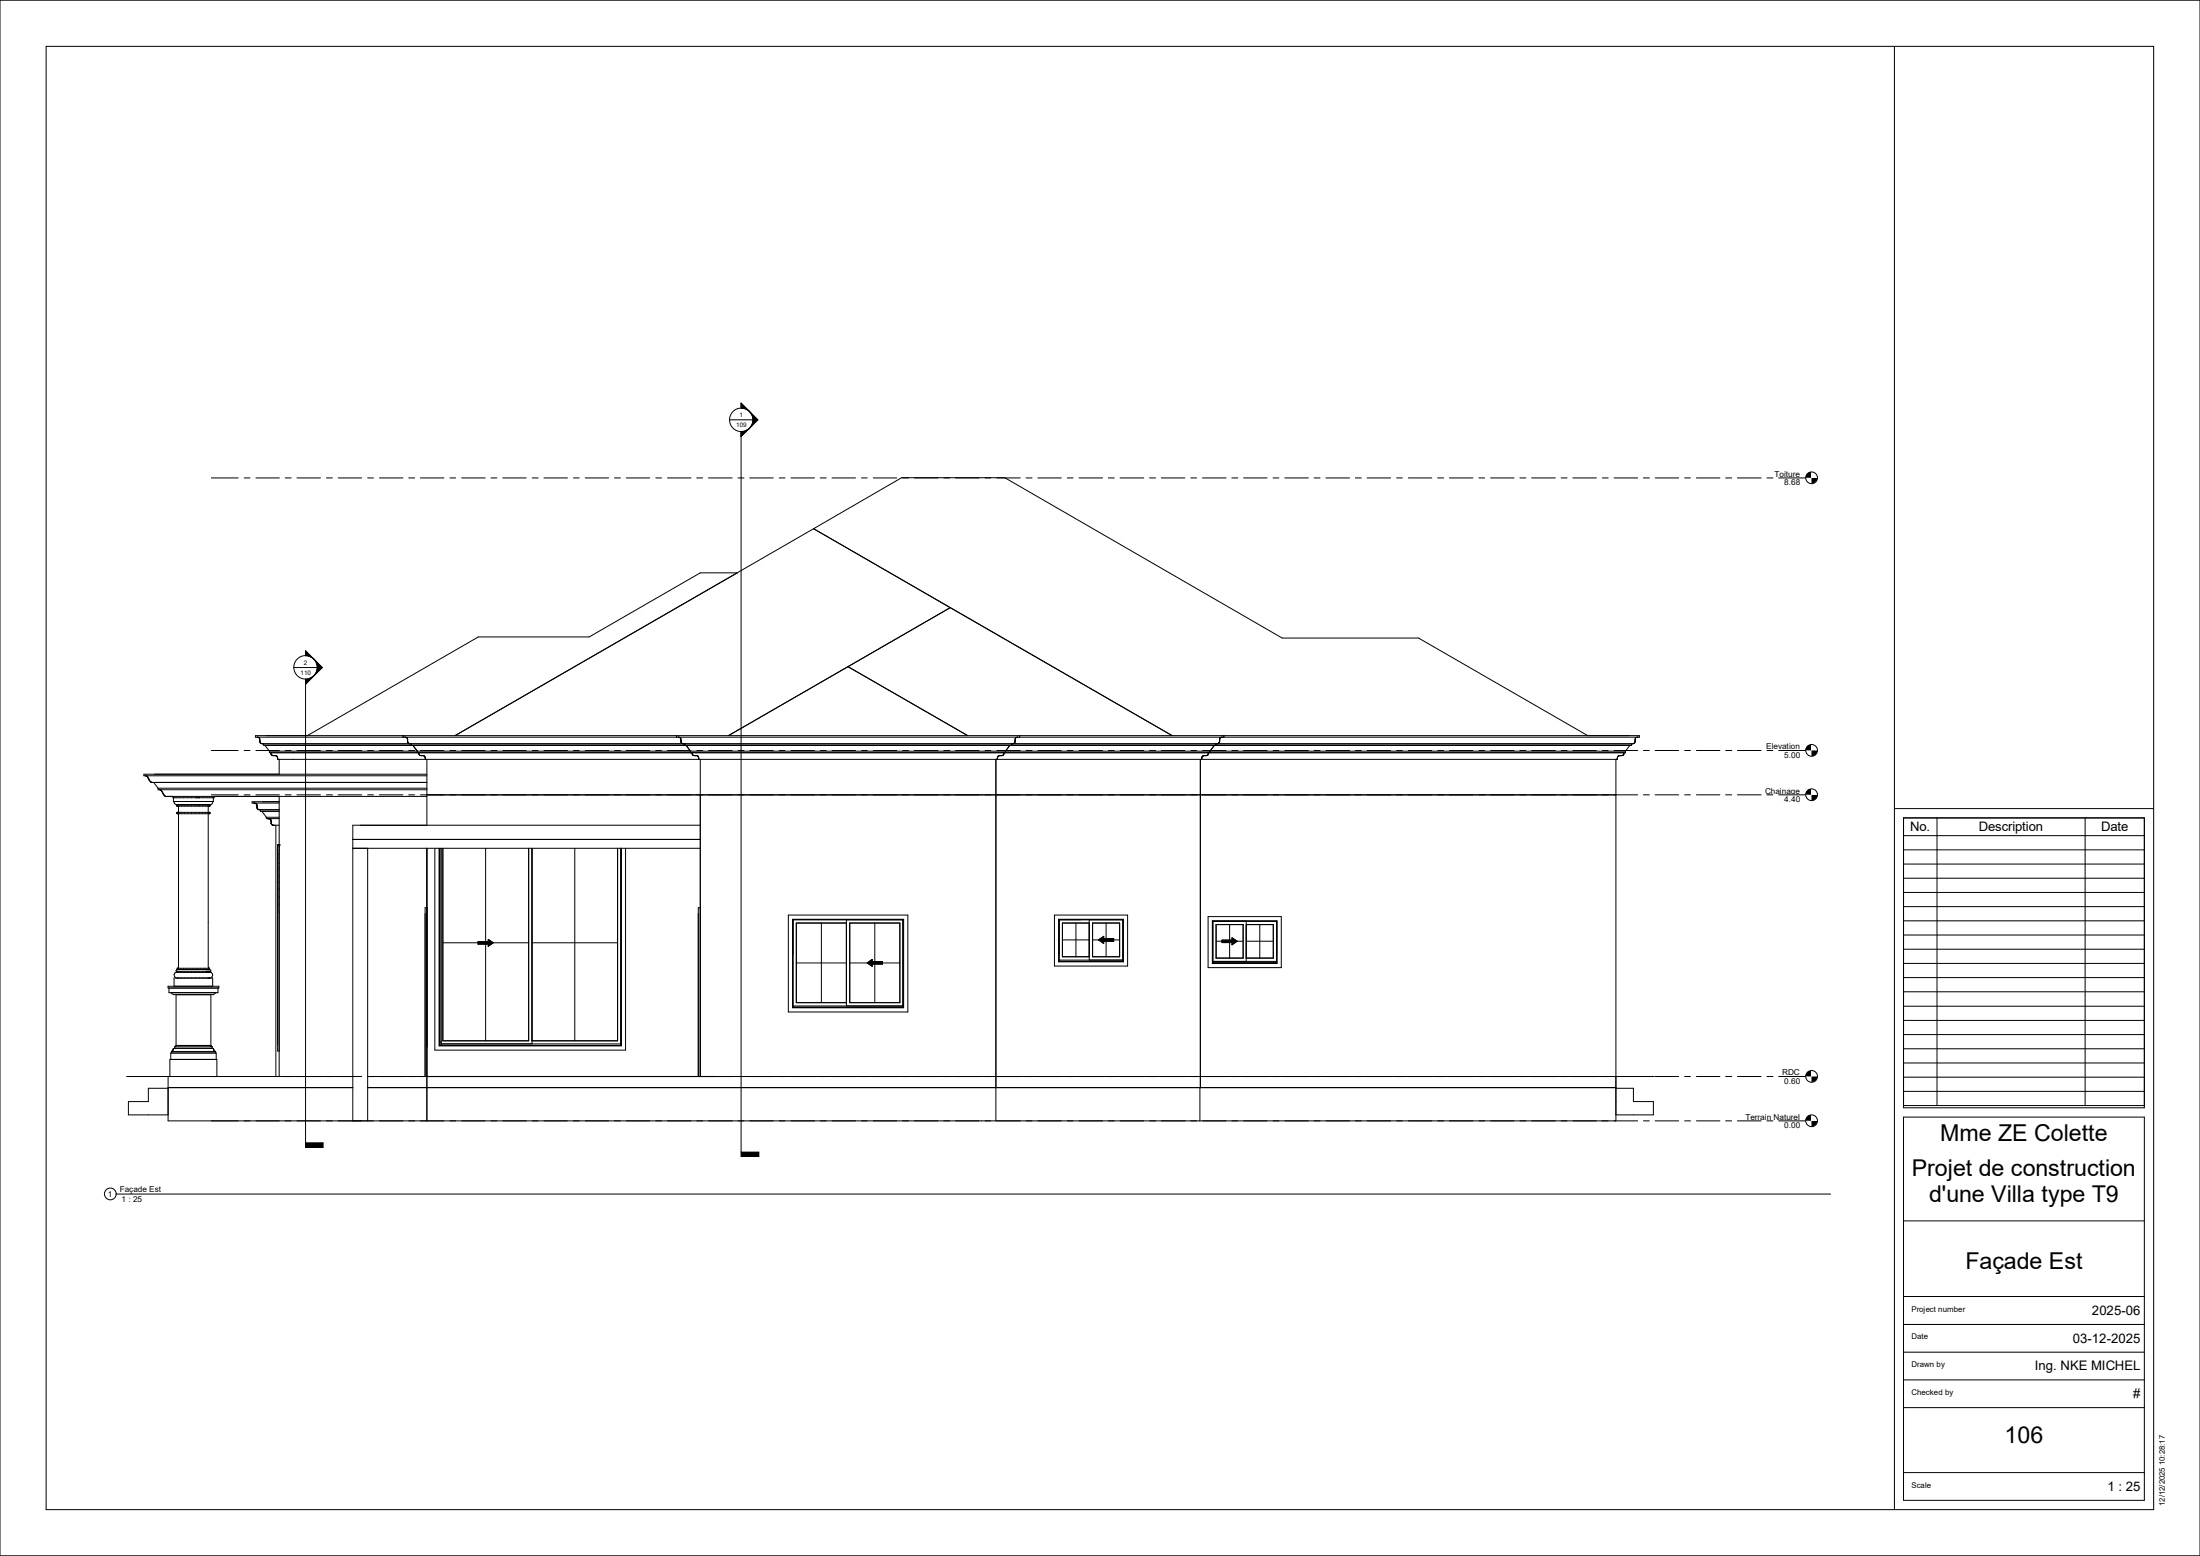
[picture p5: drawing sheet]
<svg xmlns="http://www.w3.org/2000/svg" width="420mm" height="297mm" viewBox="0 0 420 297" stroke-linecap="round" stroke-linejoin="round" font-family="sans-serif">
<path d="M91.3 179.3h2.8v1.3h-2.8zM209.7 178.7h2.9v1.3h-2.9zM233.3 179h2.9v1.3h-2.9zM165.6 183.1h2.8v1.3h-2.8zM344.7 212.9h1.1v1.1h-1.1zM345.8 214h1.1v1.1h-1.1z" fill="#000"/>
<g fill="none" stroke="#000" stroke-width=".19">
<path d="M155.3 100.9l26.1 15.1M155.3 100.9l16.8-9.7h19.7l53 30.6h26l32.3 18.6M155.3 100.9l-68.4 39.5 53.9-31.1h-7.1l-21.2 12.3h-21.2l-32.6 18.8M155.3 100.9l68.5 39.5M181.4 116l-19.5 11.3 22.8 13.1M181.4 116l-42.3 24.4M27.9 148.1l.2 .1 .5 .9 .4 .3h52.5M29.3 149.4l.9 1.1M30.2 150.5v.2h51.3M30.2 150.5h51.3M30.6 150.7l1 1.3h49.9M32.8 152l.3 .3h7.7"/>
<path d="M33.1 152.3v.7h7.6v-.7M33.2 153l.3 .5 .2 .1M33.7 155.2l6.3-.1 .1 .1-6.3 .1zM33.8 153.6h6.2M33.8 153.6h.1M33.8 155.1h.1M33.8 153.6l-.1 .1 .1 .2h6.2l.1-.2-.1-.1M34.1 153.9v1.2M34.1 155.3v29.3l-.3 .2M39.8 153.9v1.2M39.8 155.3v29.3l.2 .2M40.6 153v.3l-.6 .3"/>
<path d="M40.8 152.3h.1M41 152l-.2 .3M48.6 153.3l.4 .2 .1 .8 .3 .3h3.9M48.8 140.4h264.2v.3h-264.2zM49.2 140.7l.3 .1 .1 .5a.6 .6 0 0 0 .6 .7h261.4l.4-.1 .3-1.1 .3-.1M49.7 154.6v.3h3.6M50 154.9l.8 1.1M50.3 142v.3h261.1v-.3M50.6 142.3l.8 1.1M50.8 156v.3h2.5M50.8 156h2.5M51.1 156.3l.5 .1 .2 .8 .1 .2 1.4 .1"/>
<path d="M51.4 143.4v.3h258.9v-.3M51.4 143.4h258.9M51.7 143.7l.2 .5h.7l.4 .4M52.7 157.5v48M52.7 144.3h.1M53.3 144.9v2.9M53.3 152v53.5M53.3 153h-5.2v.3h5.2M77 140.4v.3M77.4 140.7l.3 .1M77.7 140.8h.1M77.7 140.8l.1 .2"/>
<path d="M77.7 140.9l.1 .1M77.8 141l.1 .7 .5 .3M78.5 142v.3M78.8 142.3l.9 1.1v.3M79.9 143.7l.2 .5 .9 .1 .2 .3M81.1 144.5l.1 .4M81.5 144.9v12.6M81.5 151.7h227M81.5 147.8h-54v.3h54M129.2 140.4v.3M129.6 140.7l.3 .1M129.8 140.8h.1"/>
<path d="M129.9 140.8l.1 .9 .6 .3M130.7 142v.3M131 142.3l.8 1.1v.3M132.1 143.7l.2 .5h.7l.3 .4M133.1 144.3h.1M133.3 144.5l.1 .4M133.7 144.9v60.6M133.7 157.5h-66.3v56.5M190.1 144.9v69.1M191.6 143.7l-.1 .4-.8 .2a.52 .52 0 0 0-.3 .6M192.8 142.3l-.9 1.1v.3M193.1 142v.3"/>
<path d="M193.8 140.9v.1M193.9 140.8l-.2 .9-.4 .3M193.9 140.8h.1M194.2 140.7l-.3 .1M194.6 140.4v.3M229.2 144.9v62.7M229.4 144.6v.3M229.5 144.5l-.1 .1M230.6 144.1l-.3 .1-.6 .1-.3 .3M230.6 144l-.1 .1M230.7 143.7l-.1 .3M231.8 142.3l-.8 1.1v.3"/>
<path d="M232.1 142v.3M232.9 140.9v.1M232.9 140.8l-.1 .8a.46 .46 0 0 1-.6 .4M232.9 140.8h.1M233.3 140.7l-.4 .1M233.6 140.4v.3M308.5 144.9v69.1h-276.4v-8.5M310 143.7l-.1 .4-.8 .1-.3 .2-.1 .5h-255.7l-.1-.4M311.1 142.3l-.8 1.1M312.1 141.6h.1M53 161.3h.1M53 161.3h.3"/>
<path d="M53 161.3v39.3h.3M53.3 161.3h.1M67.4 161.9h66.3M67.4 160.2h66.3M70.2 161.9v52.1M81.5 161.9v52.1M81.5 173.3h-.3v32.2M83 161.9v38.5h36.4v-38.5M83.8 161.9v37.7h34.8v-37.7M83.9 161.9v37.7h34.6v-37.7M84.2 161.9v37.7M84.5 161.9v36.8h16.4v-36.8"/>
<path d="M84.5 180h6.8M91.3 179.7h1.9v-.4l.9 .7-.9 .6v-.4h-1.9zM92.7 161.9v17.8M94.1 180h6.8M101.6 161.9v37.4M101.6 180h16.3M109.7 161.9v36.8M117.9 161.9v36.8h-16.3M133.7 173.3h-.4v32.2M150.5 174.7h22.8v18.5h-22.8zM151.3 175.5h21.2v16.9h-21.2zM151.4 175.6h21v16.7h-21z"/>
<path d="M156.8 176.2v15.2M161.6 176.2h-9.6v15.2h9.6M161.6 175.6v16.4M162.2 176.2h9.6v15.2h-9.6zM167 176.2v7.4M201.3 174.7h14v9.7h-14zM202.1 175.5h12.4v8.1h-12.4zM202.2 175.6h12.2v7.9h-12.2zM202.8 179.4h5.1M205.4 176.2v6.4M207.9 176.2h-5.1v6.4h5.1M207.9 175.6v7.7"/>
<path d="M208.6 176.2h5.1v6.4h-5.1zM208.6 179.4h1.1M209.7 179.4l1-.7v.5h1.9v.5h-1.9v.4zM211.2 176.2v3M211.2 179.7v2.9M212.6 179.4h1.1M230.6 175h14v9.7h-14zM231.4 175.8h12.4v8.1h-12.4zM231.5 175.9h12.2v7.9h-12.2zM232.2 179.7h1.1M232.2 176.5h5.1v6.4h-5.1zM233.3 179.5h1.9v-.5l1 .7-1 .6v-.4h-1.9z"/>
<path d="M234.7 176.5v3M234.7 179.9v3M236.2 179.7h1.1M237.9 179.7h5.2M237.9 176.5h5.2v6.4h-5.2M237.9 175.9v7.6M240.5 176.5v6.4M32.1 188.3h9.7v.3h-9.7zM32.3 188.6v.9h9.3v-.9M32.6 189.5l.5 .4h7.7l.4-.4M33.2 188.3v-1.6h7.4v1.6M33.4 199.8h7.1"/>
<path d="M33.4 199.8v.3M33.6 199.6h6.7M33.6 189.9v9.7M33.6 199.6l-.2 .2M33.8 184.8v.3M33.8 185.1h6.2M33.8 185.5h6.2M33.8 185.1l-.2 .2 .2 .2M33.8 185.5l-.4 .3a.6 .6 0 0 0 .3 .9M33.8 184.8h6.2M40 184.8v.3M40 185.1l.2 .1 .1 .2-.3 .1"/>
<path d="M40 185.5l.3 .1a.61 .61 0 0 1-.1 1.1M40.3 189.9v9.8l.2 .1M40.5 199.8v.3M83.9 198.9h.3M84.2 199.3h34.3M92.7 180.2v18.5M151.4 192h21M152 183.8h9.6M162.2 183.8h3.4M165.6 183.8l.9-.7v.5h1.9v.4h-1.9v.4zM167 184v7.4M168.4 183.8h3.4"/>
<path d="M202.2 183.3h12.2M231.5 183.5h12.2M24.2 205.5h43.2M32.1 207.6h35.3M32.1 207.7h-3.8v2.6h-3.8v2.5h7.6M32.4 205.5v-3.3h9v3.3M32.6 202.2v-1.2h8.7v1.2M32.7 200.7h8.4M32.7 200.7v.3M33.4 200.1h7.1M33.4 200.1l-.3 .1-.1 .4-.3 .1M40.5 200.1l.3 .1 .1 .4 .2 .1"/>
<path d="M41.1 200.7v.3M70.2 205.5h245.6M70.2 207.6h238.3M229.1 207.6v6.4M308.5 207.7h3.3v2.6h3.8v2.5h-7.1"/>
<circle cx="345.8" cy="213.9" r="1.12"/>
</g>
<path d="M81.5 205.5h54.9" fill="none" stroke="#000" stroke-width=".21"/>
<g fill="#fff">
<path d="M333.2 212.3h10.4v1.7h-10.4z"/>
<path d="M340.6 214h3.1v1.7h-3.1z"/>
</g>
<g fill="none" stroke="#000" stroke-width=".19">
<path d="M40.3 214h5.2M46.6 214h1.1M48.9 214h4.4M54.4 214h1.2M56.7 214h4.5M62.3 214h1.2M64.6 214h4.4M70.2 214h1.1M72.4 214h4.5M78 214h1.2M80.3 214h4.5M85.9 214h1.1"/>
<path d="M88.1 214h4.5M93.7 214h1.2M96 214h4.5M101.6 214h1.1M103.8 214h4.5M109.5 214h1.1M111.7 214h4.5M117.3 214h1.1M119.5 214h4.5M125.2 214h1.1M127.4 214h4.5M133 214h1.2"/>
<path d="M135.3 214h4.5M140.9 214h1.1M143.1 214h4.5M148.8 214h1.1M151 214h4.5M156.6 214h1.1M158.8 214h4.5M164.5 214h1.1M166.7 214h4.5M172.3 214h1.1M174.5 214h4.6M180.2 214h1.1"/>
<path d="M182.4 214h4.5M188 214h1.1M190.3 214h4.5M195.9 214h1.1M198.1 214h4.5M203.8 214h1.1M206 214h4.5M211.6 214h1.1M213.8 214h4.6M219.5 214h1.1M221.7 214h4.5M227.3 214h1.1"/>
<path d="M229.6 214h4.5M235.2 214h1.1M237.4 214h4.5M243 214h1.1M245.3 214h4.5M250.9 214h1.1M253.1 214h4.5M258.7 214h1.2M261 214h4.5M266.6 214h1.1M268.9 214h4.4M274.4 214h1.2"/>
<path d="M276.7 214h4.5M282.3 214h1.1M284.6 214h4.5M290.2 214h1.1M292.4 214h4.5M298 214h1.2M300.3 214h4.5M305.9 214h1.1M308.1 214h4.5M313.7 214h1.2M316 214h4.5M321.6 214h1.1"/>
<path d="M323.8 214h4.5M329.4 214h1.2M331.7 214h4.5M337.3 214h1.2M339.6 214h5.1"/>
<circle cx="345.8" cy="151.7" r="1.12"/>
</g>
<path d="M344.7 150.6h1.1v1.1h-1.1zM345.8 151.7h1.1v1.1h-1.1z" fill="#000"/>
<g fill="#fff">
<path d="M337 150.1h6.6v1.7h-6.6z"/>
<path d="M340.6 151.7h3.1v1.8h-3.1z"/>
</g>
<g fill="none" stroke="#000" stroke-width=".19">
<path d="M40.3 151.7h5.2M46.6 151.7h1.1M48.9 151.7h4.4M54.4 151.7h1.2M56.7 151.7h4.5M62.3 151.7h1.2M64.6 151.7h4.4M70.2 151.7h1.1M72.4 151.7h4.5M78 151.7h1.2M80.3 151.7h4.5M85.9 151.7h1.1"/>
<path d="M88.1 151.7h4.5M93.7 151.7h1.2M96 151.7h4.5M101.6 151.7h1.1M103.8 151.7h4.5M109.5 151.7h1.1M111.7 151.7h4.5M117.3 151.7h1.1M119.5 151.7h4.5M125.2 151.7h1.1M127.4 151.7h4.5M133 151.7h1.2"/>
<path d="M135.3 151.7h4.5M140.9 151.7h1.1M143.1 151.7h4.5M148.8 151.7h1.1M151 151.7h4.5M156.6 151.7h1.1M158.8 151.7h4.5M164.5 151.7h1.1M166.7 151.7h4.5M172.3 151.7h1.1M174.5 151.7h4.6M180.2 151.7h1.1"/>
<path d="M182.4 151.7h4.5M188 151.7h1.1M190.3 151.7h4.5M195.9 151.7h1.1M198.1 151.7h4.5M203.8 151.7h1.1M206 151.7h4.5M211.6 151.7h1.1M213.8 151.7h4.6M219.5 151.7h1.1M221.7 151.7h4.5M227.3 151.7h1.1"/>
<path d="M229.6 151.7h4.5M235.2 151.7h1.1M237.4 151.7h4.5M243 151.7h1.1M245.3 151.7h4.5M250.9 151.7h1.1M253.1 151.7h4.5M258.7 151.7h1.2M261 151.7h4.5M266.6 151.7h1.1M268.9 151.7h4.4M274.4 151.7h1.2"/>
<path d="M276.7 151.7h4.5M282.3 151.7h1.1M284.6 151.7h4.5M290.2 151.7h1.1M292.4 151.7h4.5M298 151.7h1.2M300.3 151.7h4.5M305.9 151.7h1.1M308.1 151.7h4.5M313.7 151.7h1.2M316 151.7h4.5M321.6 151.7h1.1"/>
<path d="M323.8 151.7h4.5M329.4 151.7h1.2M331.7 151.7h4.5M337.3 151.7h1.2M339.6 151.7h5.1"/>
<circle cx="345.8" cy="205.5" r="1.12"/>
</g>
<path d="M344.7 204.3h1.1v1.2h-1.1zM345.8 205.5h1.1v1h-1.1z" fill="#000"/>
<g fill="#fff">
<path d="M340.2 203.8h3.4v1.7h-3.4z"/>
<path d="M340.6 205.5h3.1v1.7h-3.1z"/>
</g>
<g fill="none" stroke="#000" stroke-width=".19">
<path d="M40.3 205.5h5.2M46.6 205.5h1.1M48.9 205.5h4.4M54.4 205.5h1.2M56.7 205.5h4.5M62.3 205.5h1.2M64.6 205.5h4.4M70.2 205.5h1.1M72.4 205.5h4.5M78 205.5h1.2M80.3 205.5h4.5M85.9 205.5h1.1"/>
<path d="M88.1 205.5h4.5M93.7 205.5h1.2M96 205.5h4.5M101.6 205.5h1.1M103.8 205.5h4.5M109.5 205.5h1.1M111.7 205.5h4.5M117.3 205.5h1.1M119.5 205.5h4.5M125.2 205.5h1.1M127.4 205.5h4.5M133 205.5h1.2"/>
<path d="M135.3 205.5h4.5M140.9 205.5h1.1M143.1 205.5h4.5M148.8 205.5h1.1M151 205.5h4.5M156.6 205.5h1.1M158.8 205.5h4.5M164.5 205.5h1.1M166.7 205.5h4.5M172.3 205.5h1.1M174.5 205.5h4.6M180.2 205.5h1.1"/>
<path d="M182.4 205.5h4.5M188 205.5h1.1M190.3 205.5h4.5M195.9 205.5h1.1M198.1 205.5h4.5M203.8 205.5h1.1M206 205.5h4.5M211.6 205.5h1.1M213.8 205.5h4.6M219.5 205.5h1.1M221.7 205.5h4.5M227.3 205.5h1.1"/>
<path d="M229.6 205.5h4.5M235.2 205.5h1.1M237.4 205.5h4.5M243 205.5h1.1M245.3 205.5h4.5M250.9 205.5h1.1M253.1 205.5h4.5M258.7 205.5h1.2M261 205.5h4.5M266.6 205.5h1.1M268.9 205.5h4.4M274.4 205.5h1.2"/>
<path d="M276.7 205.5h4.5M282.3 205.5h1.1M284.6 205.5h4.5M290.2 205.5h1.1M292.4 205.5h4.5M298 205.5h1.2M300.3 205.5h4.5M305.9 205.5h1.1M308.1 205.5h4.5M313.7 205.5h1.2M316 205.5h4.5M321.6 205.5h1.1"/>
<path d="M323.8 205.5h4.5M329.4 205.5h1.2M331.7 205.5h4.5M337.3 205.5h1.2M339.6 205.5h5.1"/>
<circle cx="345.8" cy="91.2" r="1.12"/>
</g>
<path d="M344.7 90.1h1.1v1.1h-1.1zM345.8 91.2h1.1v1.1h-1.1z" fill="#000"/>
<g fill="#fff">
<path d="M338.8 89.5h4.8v1.8h-4.8z"/>
<path d="M340.6 91.2h3.1v1.8h-3.1z"/>
</g>
<g fill="none" stroke="#000" stroke-width=".19">
<path d="M40.3 91.2h5.2M46.6 91.2h1.1M48.9 91.2h4.4M54.4 91.2h1.2M56.7 91.2h4.5M62.3 91.2h1.2M64.6 91.2h4.4M70.2 91.2h1.1M72.4 91.2h4.5M78 91.2h1.2M80.3 91.2h4.5M85.9 91.2h1.1"/>
<path d="M88.1 91.2h4.5M93.7 91.2h1.2M96 91.2h4.5M101.6 91.2h1.1M103.8 91.2h4.5M109.5 91.2h1.1M111.7 91.2h4.5M117.3 91.2h1.1M119.5 91.2h4.5M125.2 91.2h1.1M127.4 91.2h4.5M133 91.2h1.2"/>
<path d="M135.3 91.2h4.5M140.9 91.2h1.1M143.1 91.2h4.5M148.8 91.2h1.1M151 91.2h4.5M156.6 91.2h1.1M158.8 91.2h4.5M164.5 91.2h1.1M166.7 91.2h4.5M172.3 91.2h1.1M174.5 91.2h4.6M180.2 91.2h1.1"/>
<path d="M182.4 91.2h4.5M188 91.2h1.1M190.3 91.2h4.5M195.9 91.2h1.1M198.1 91.2h4.5M203.8 91.2h1.1M206 91.2h4.5M211.6 91.2h1.1M213.8 91.2h4.6M219.5 91.2h1.1M221.7 91.2h4.5M227.3 91.2h1.1"/>
<path d="M229.6 91.2h4.5M235.2 91.2h1.1M237.4 91.2h4.5M243 91.2h1.1M245.3 91.2h4.5M250.9 91.2h1.1M253.1 91.2h4.5M258.7 91.2h1.2M261 91.2h4.5M266.6 91.2h1.1M268.9 91.2h4.4M274.4 91.2h1.2"/>
<path d="M276.7 91.2h4.5M282.3 91.2h1.1M284.6 91.2h4.5M290.2 91.2h1.1M292.4 91.2h4.5M298 91.2h1.2M300.3 91.2h4.5M305.9 91.2h1.1M308.1 91.2h4.5M313.7 91.2h1.2M316 91.2h4.5M321.6 91.2h1.1"/>
<path d="M323.8 91.2h4.5M329.4 91.2h1.2M331.7 91.2h4.5M337.3 91.2h1.2M339.6 91.2h5.1"/>
<circle cx="345.8" cy="143.2" r="1.12"/>
</g>
<path d="M344.7 142.1h1.1v1.2h-1.1zM345.8 143.3h1.1v1.1h-1.1z" fill="#000"/>
<g fill="#fff">
<path d="M337.2 141.6h6.4v1.7h-6.4z"/>
<path d="M340.6 143.3h3.1v1.7h-3.1z"/>
</g>
<g fill="none" stroke="#000" stroke-width=".19">
<path d="M0 0h420v297h-420zM8.8 8.8h402.3v279.4h-402.3zM361.7 8.8v279.4M143 78.5l-.5-.4-1-.2v-.9l3.2 3.1M143.1 78.6a2.3 2.3 0 0 1 0 3.1l1.6-1.6M139.2 80.1h5.5M144.7 80.1l-3.2 3.2 1.5-1.5-1 .5-.5 .1v138.3h3.4v-.8h-3.4M56.1 127.4h5.4M58.3 125.2v-1l3.2 3.2M58.3 125.1l.6 .1 .9 .5M59.9 125.8a2.2 2.2 0 0 1 0 3.2l1.6-1.6M61.5 127.4l-3.2 3.2 1.5-1.5-.9 .5-.6 .1v89.3h3.4v-.9h-3.4"/>
<path d="M40.3 143.3h5.2M46.6 143.3h1.1M48.9 143.3h4.4M54.4 143.3h1.2M56.7 143.3h4.5M62.3 143.3h1.2M64.6 143.3h4.4M70.2 143.3h1.1M72.4 143.3h4.5M78 143.3h1.2M80.3 143.3h4.5M85.9 143.3h1.1"/>
<path d="M88.1 143.3h4.5M93.7 143.3h1.2M96 143.3h4.5M101.6 143.3h1.1M103.8 143.3h4.5M109.5 143.3h1.1M111.7 143.3h4.5M117.3 143.3h1.1M119.5 143.3h4.5M125.2 143.3h1.1M127.4 143.3h4.5M133 143.3h1.2"/>
<path d="M135.3 143.3h4.5M140.9 143.3h1.1M143.1 143.3h4.5M148.8 143.3h1.1M151 143.3h4.5M156.6 143.3h1.1M158.8 143.3h4.5M164.5 143.3h1.1M166.7 143.3h4.5M172.3 143.3h1.1M174.5 143.3h4.6M180.2 143.3h1.1"/>
<path d="M182.4 143.3h4.5M188 143.3h1.1M190.3 143.3h4.5M195.9 143.3h1.1M198.1 143.3h4.5M203.8 143.3h1.1M206 143.3h4.5M211.6 143.3h1.1M213.8 143.3h4.6M219.5 143.3h1.1M221.7 143.3h4.5M227.3 143.3h1.1"/>
<path d="M229.6 143.3h4.5M235.2 143.3h1.1M237.4 143.3h4.5M243 143.3h1.1M245.3 143.3h4.5M250.9 143.3h1.1M253.1 143.3h4.5M258.7 143.3h1.2M261 143.3h4.5M266.6 143.3h1.1M268.9 143.3h4.4M274.4 143.3h1.2"/>
<path d="M276.7 143.3h4.5M282.3 143.3h1.1M284.6 143.3h4.5M290.2 143.3h1.1M292.4 143.3h4.5M298 143.3h1.2M300.3 143.3h4.5M305.9 143.3h1.1M308.1 143.3h4.5M313.7 143.3h1.2M316 143.3h4.5M321.6 143.3h1.1"/>
<path d="M323.8 143.3h4.5M329.4 143.3h1.2M331.7 143.3h4.5M337.3 143.3h1.2M339.6 143.3h5.1M361.7 154.3h49.4M363.4 156.1h46v55.4h-46zM363.4 213.2h46v73.2h-46zM363.4 233h46M363.4 247.5h46M363.4 252.8h46M363.4 258.1h46"/>
<path d="M363.4 263.4h46M363.4 268.7h46M363.4 281.1h46"/>
<circle cx="141.5" cy="80.1" r="2.24"/>
<circle cx="58.3" cy="127.4" r="2.24"/>
</g>
<path d="M141.5 77h1.4v1.4h-1.4zM143.2 78.7h1.5v1.4h-1.5zM141.5 81.9h1.4v1.4h-1.4zM143.2 80.1h1.5v1.5h-1.5zM58.3 129.1h1.5v1.5h-1.5zM58.3 124.2h1.4v1.4h-1.4zM59.9 127.4h1.6v1.5h-1.6zM60.1 126h1.4v1.4h-1.4zM58.3 218.1h3.4v.9h-3.4zM141.5 219.9h3.4v.8h-3.4z" fill="#000"/>
<g fill="#fff">
<path d="M364.9 282.5h3.8v1.7h-3.8z"/>
<path d="M364.9 264.9h8v1.7h-8z"/>
<path d="M364.9 259.5h6.4v1.7h-6.4z"/>
<path d="M364.9 254.3h3.2v1.6h-3.2z"/>
<path d="M364.9 249h10.3v1.7h-10.3z"/>
</g>
<g fill="none" stroke="#000" stroke-width=".19">
<path d="M363.4 156.1h46v54.9h-46zM363.4 159.5h46M369.8 156.1v54.9M398.1 156.1v54.9M363.4 178.5h46M363.4 175.8h46M363.4 173.1h46M363.4 170.3h46M363.4 167.6h46M363.4 164.9h46M363.4 162.2h46M363.4 197.5h46"/>
<path d="M363.4 194.8h46M363.4 192.1h46M363.4 189.3h46M363.4 186.6h46M363.4 183.9h46M363.4 181.2h46M363.4 208.3h46M363.4 205.6h46M363.4 202.9h46M363.4 200.2h46M22.1 227.9h327.4"/>
<circle cx="21.1" cy="227.9" r="1.12"/>
</g>
<g font-size="4.4">
<text x="370.4" y="217.8">Mme ZE Colette</text>
<text x="365" y="224.5">Projet de construction</text>
<text x="368.3" y="229.4">d'une Villa type T9</text>
<text x="375.2" y="242.3">Façade Est</text>
<text x="382.7" y="275.5">106</text>
</g>
<g font-size="2.5">
<text x="364.7" y="158.6">No.</text>
<text x="377.8" y="158.6">Description</text>
<text x="401.1" y="158.6">Date</text>
<text x="399.4" y="251">2025-06</text>
<text x="395.7" y="256.3">03-12-2025</text>
<text x="388.4" y="261.6">Ing. NKE MICHEL</text>
<text x="407.3" y="266.9">#</text>
<text x="402.3" y="284.6">1 : 25</text>
</g>
<g font-size="1.6">
<text x="338.8" y="91">Toiture</text>
<text x="340.6" y="92.7">8.68</text>
<text x="337.2" y="143">Elevation</text>
<text x="340.6" y="144.7">5.00</text>
<text x="337" y="151.5">Chainage</text>
<text x="340.6" y="153.2">4.40</text>
<text x="340.2" y="205.2">RDC</text>
<text x="340.6" y="206.9">0.60</text>
<text x="333.2" y="213.7">Terrain Naturel</text>
<text x="340.6" y="215.4">0.00</text>
<text x="22.9" y="227.6">Façade Est</text>
<text x="20.6" y="228.4">1</text>
<text x="23.2" y="229.4">1 : 25</text>
</g>
<g font-size="1.5">
<text x="364.9" y="250.4">Project number</text>
<text x="364.9" y="255.7">Date</text>
<text x="364.9" y="260.9">Drawn by</text>
<text x="364.9" y="266.3">Checked by</text>
<text x="364.9" y="283.9">Scale</text>
<text x="413.2" y="287.4" transform="rotate(-90 413.2 287.4)">12/12/2025 10:28:17</text>
</g>
<g font-size="1.2">
<text x="140.5" y="81.5">109</text>
<text x="141.2" y="79.7">1</text>
<text x="57.4" y="128.8">110</text>
<text x="58" y="127">2</text>
</g>
</svg>
